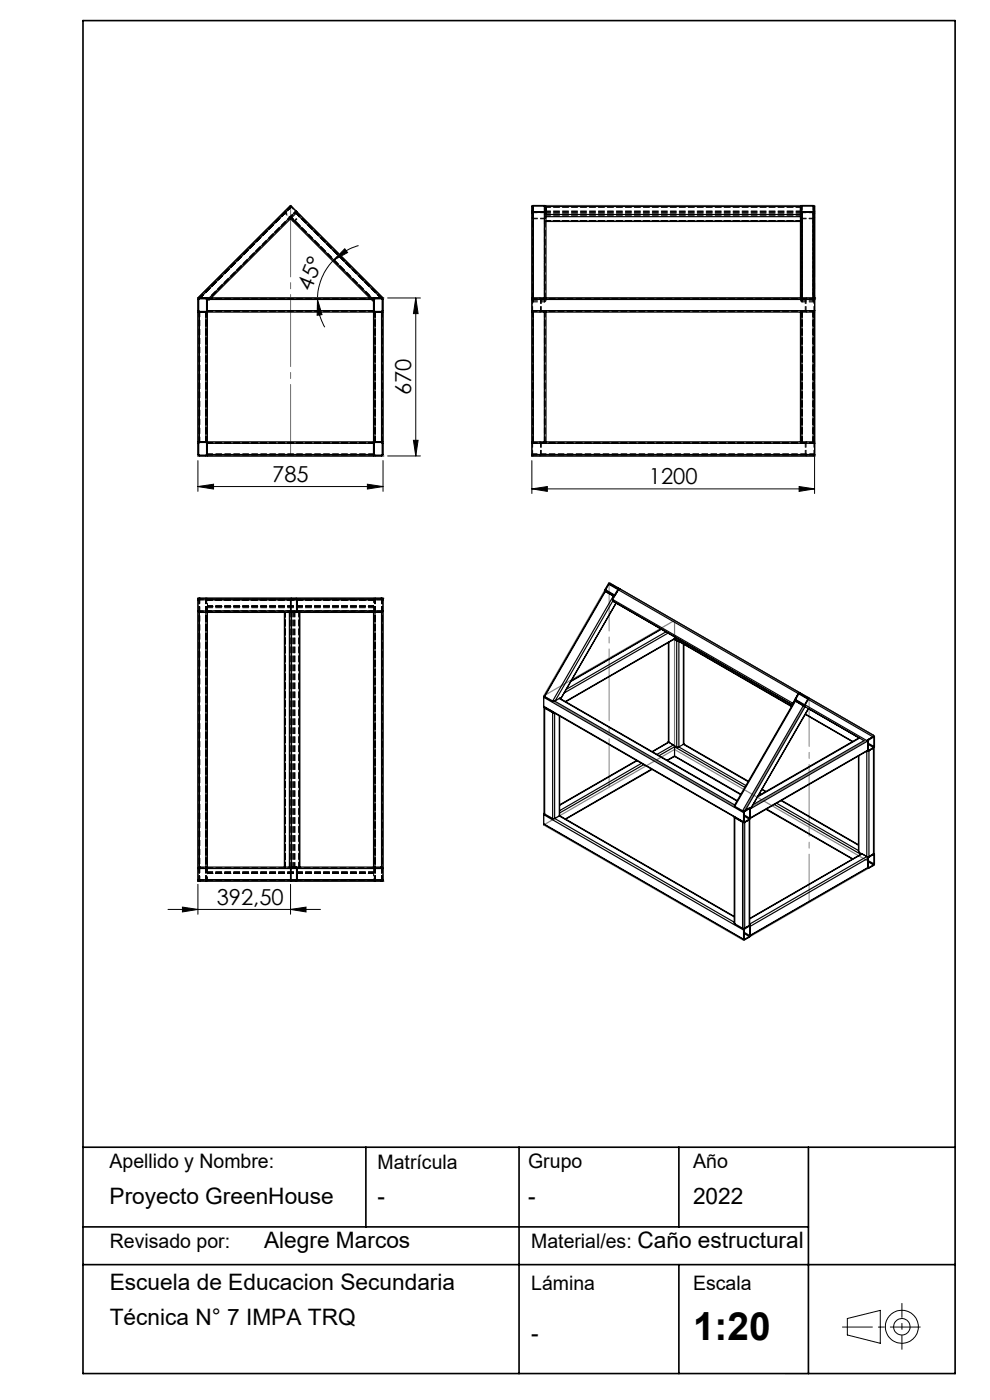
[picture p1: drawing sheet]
<svg xmlns="http://www.w3.org/2000/svg" width="210mm" height="297mm" viewBox="0 0 210 297" stroke-linecap="round" stroke-linejoin="round" font-family="sans-serif">
<g fill="none" stroke="#000" stroke-width=".21">
<path d="M70.8 55.2a11.7 11.7 0 0 0-3.5 8.3M73.1 52.8l.6 .8-2.9 1.6zM76.1 52.1a12.2 12.2 0 0 0-5.3 3.1M172.8 44.6v60.1M67.3 63.5l1 3.2-1 .2zM67.3 63.5a11.6 11.6 0 0 0 1.6 5.9M82.2 63.2h7M88.2 63.2l.5 3.3h-1zM88.2 63.2v33.5M42 97.7v6.5M81.2 97.7v6.5M82.2 96.7h7"/>
<path d="M87.7 93.4h1l-.5 3.3zM112.8 97.7v7M42 103.2l3.3-.5v1zM42 103.2h39.2M77.9 102.7l3.3 .5-3.3 .5zM112.8 103.7l3.3-.5v1zM112.8 103.7h60M169.5 103.2l3.3 .5-3.3 .5zM35.6 192.9h32.4M38.7 192.4l3.3 .5-3.3 .6zM42 187.6v6.4M61.6 192.9l3.3-.5v1.1z"/>
<path d="M61.6 187.6v6.4M179.7 279.7l7-1.7v7l-7-1.8zM166.5 291.4h5"/>
<circle cx="191.3" cy="281.5" r="1.74"/>
<circle cx="191.3" cy="281.5" r="3.5"/>
</g>
<path d="M178.4 281.5h17.1" fill="none" stroke="#000" stroke-width=".21" stroke-dasharray="6.3 1.3 1.3 1.3" stroke-dashoffset="-.3"/>
<path d="M191.3 276.5v9.7" fill="none" stroke="#000" stroke-width=".21" stroke-dasharray="6.3 1.3 1.3 1.3" stroke-dashoffset="3.4"/>
<path d="M17.6 4.4h185v287h-185zM17.6 243.4h185M77.6 243.4v16.9M110.1 243.4v48M144 243.4v16.9M171.5 243.4v48M17.6 260.3h153.9M17.6 268.3h185M144 268.3v23.1" fill="none" stroke="#000" stroke-width=".35"/>
<g fill="none" stroke="#808080" stroke-width=".25">
<path d="M61.6 43.6h.1M61.6 43.6l19.6 19.6M61.6 43.6l-19.6 19.6M42 63.2h.1M42 63.2h39.2M42 63.2v33.5M81.2 63.2h.1M81.2 63.2v33.5M112.8 63.2h.1M112.8 63.2h60M172.8 63.2h.1M42 96.7h.1"/>
<path d="M42 96.7h39.2M81.2 96.7h.1M112.8 96.7h.1M112.8 96.7v-53.1h60v53.1M112.8 96.7h60M172.8 96.7h.1M42 126.9h.1M42 126.9v60M42 126.9h39.2M61.6 126.9v60M81.2 126.9h.1M81.2 126.9v60"/>
<path d="M115.3 147.6l27.8-16v27.4M115.3 147.6v27.4M115.3 147.6l13.9-24 56.3 32.5M115.3 147.6l42.4 24.6M143.1 159l42.4 24.5M143.1 159l-27.8 16M171.6 148.1l-13.9 24.1M185.5 156.1l-27.8 16.1M185.5 156.1v27.4M115.3 175l42.4 24.5M157.7 172.2v27.3M42 186.9h.1"/>
<path d="M42 186.9h39.2M81.2 186.9h.1M185.5 183.5l-27.8 16"/>
</g>
<path d="M61.6 96.7v-53.1M112.8 96.7v-53.1M172.8 96.7v-53.1" fill="none" stroke="#808080" stroke-width=".21" stroke-dasharray="15.2 1.3 1.3 1.3" stroke-dashoffset=".1"/>
<path d="M61.6 126.9h.1M61.6 186.9h.1" fill="none" stroke="#808080" stroke-width=".21" stroke-dasharray="15.2 1.3 1.3 1.3"/>
<path d="M129.2 167v-43.4M171.6 191.5v-43.4" fill="none" stroke="#808080" stroke-width=".21" stroke-dasharray="15.2 1.3 1.3 1.3" stroke-dashoffset="5"/>
<g fill="#000">
<path d="M73.1 52.8l.6 .8-2.9 1.6zM67.3 63.5l1 3.2-1 .2z"/>
<path d="M88.2 63.2l.5 3.3h-1zM87.7 93.4h1l-.5 3.3z"/>
<path d="M77.9 102.7l3.3 .5-3.3 .5zM42 103.2l3.3-.5v1zM169.5 103.2l3.3 .5-3.3 .5zM112.8 103.7l3.3-.5v1z"/>
<path d="M38.7 192.4l3.3 .5-3.3 .6zM61.6 192.9l3.3-.5v1.1z"/>
</g>
<g fill="none" stroke="#000" stroke-width=".25">
<path d="M61.8 43.8l-.2-.2-19.6 19.6h.3M61.8 46.2l-.2 .2M61.8 43.8l-19.4 19.4M61.8 43.8l1 1M61.8 46.2l17.4 17.4M62.8 44.8l.2 .2M62.8 44.8l-18.8 18.8M62.8 45.3l-1 .9M62.8 45.3l18 17.9M63 45l-.2 .3M63 45l18.2 18.2h-.3M112.8 44.8l.3 .2"/>
<path d="M113.1 43.7l-.1 .1v1l.1 .1M113.1 45l-.3 .3M113.1 45h2.4M113.1 44.9h2.4M113.1 43.7h2.4M113.1 43.7v1.2M113.1 45v18.2M115.5 43.7l.1 .1v1l-.1 .1M115.5 45l.3 .3M115.5 43.7v1.2M115.5 45v18.2M115.8 45.5v.5"/>
<path d="M115.8 43.8h54M115.8 43.8l-.3-.2h-2.4l-.3 .1v19.5M115.8 44.8l-.3 .2M115.8 47h54M115.8 45.5h54M115.8 46h54M115.8 46.9h54M115.8 43.8v1.7M115.8 46v17.2M169.8 45.5v.5M169.8 43.8l.3-.2h2.4l.3 .1v19.5M169.8 44.8l.3 .2"/>
<path d="M169.8 43.8v1.7M169.8 46v17.2M170.1 45l-.3 .3M170.1 43.7l-.1 .1v1l.1 .1M170.1 45h2.4M170.1 44.9h2.4M170.1 43.7h2.4M170.1 43.7v1.2M170.1 45v18.2M172.5 45l.3 .3M172.5 43.7l.1 .1v1l-.1 .1M172.5 43.7v1.2"/>
<path d="M172.5 45v18.2M172.8 44.8l-.3 .2M42.2 63.4l1.6 .1v2.5h-1.6zM42.3 66.2h-.3v27.5h.3M42.3 63.2l-.3 .3v2.5l.3 .2M42.3 63.2h1.7v2.7M42.3 66.2v27.5M42.3 66.2h1.4M43.7 66.2h.3M43.7 63.2l.3 .3h35.2l.4-.3M43.7 66.2v27.5M44 65.9v.3"/>
<path d="M44 65.9l-.3 .3M44 66.2v27.5M44 66.2h35.2M44 65.9h35.2M44.8 63.2l16.8-16.8 16.8 16.8zM79.2 65.9v.3M79.2 66.2h.4M79.2 65.9l.4 .3M79.2 66.2v27.5M79.4 63.5h1.7l-.1 2.5h-1.6zM79.6 66.2h1.3M79.6 66.2v27.5"/>
<path d="M80.9 66.2h.3v27.5h-.3M80.9 63.2l.3 .3v2.5l-.3 .2M80.9 63.2h-1.7v2.7M80.9 66.2v27.5M112.8 63.2h.3M112.8 66.2h.3M112.8 63.2v.3M112.8 63.2h.1M112.8 65.9v.3M112.8 65.9h60M112.8 63.5h60M112.8 63.5v2.4"/>
<path d="M112.8 66.2v27.5M113.1 63.2h2.4M113.1 66.2h2.4M113.1 66.2v27.5M115.5 63.2h54.3M115.5 66.2h.3M115.5 66.2v27.5M115.8 66.2h54M115.8 66.2v27.5M169.8 66.2h.3M169.8 66.2v27.5M169.8 63.2h.3"/>
<path d="M170.1 63.2h2.4M170.1 66.2h2.4M170.1 66.2v27.5M172.5 63.2h.3M172.5 66.2h.3M172.5 66.2v27.5M172.8 63.2v.3M172.8 63.2h.1M172.8 65.9v.3M172.8 63.5v2.4M172.8 66.2v27.5M42.2 93.9h1.6l-.1 2.7-1.5-.1z"/>
<path d="M42.3 93.7l-.3 .3v2.5l.3 .2h1.4l.3-.3M42.3 93.7h1.4M43.7 93.7h.3M43.7 93.7l.3 .3M44 96.4v.3h35.2v-.3M44 93.7v.3M44 94v2.4M44 93.7h35.2M44 96.4h35.2M44 94h35.2M79.2 93.7h.4M79.2 93.7v.3"/>
<path d="M79.2 94v2.4M79.4 93.9h1.7l-.1 2.7-1.6-.1zM79.6 93.7l-.4 .3M79.6 93.7h1.3M80.9 93.7l.3 .3v2.5l-.2 .2h-1.5l-.3-.3M112.8 93.7h.3M112.8 96.4v.3h60v-.3M112.8 93.7v.3M112.8 96.4h60M112.8 94h60M112.8 94v2.4M113.1 93.7h2.4"/>
<path d="M115.5 93.7h.3M115.8 93.7h54M169.8 93.7h.3M170.1 93.7h2.4M172.5 93.7h.3M172.8 93.7v.3M172.8 94v2.4M42.3 126.9h-.3v60h.3M42.3 126.9v.1M42.3 129.9v54M42.3 126.9h38.6M42.4 126.9l-.4 .3h19.6"/>
<path d="M43.7 129.9v54M44 129.9v54M60.3 129.9h.1M60.3 129.9v54M60.4 129.9h1M60.4 129.9v54M61.4 129.9h.4M61.4 129.9v54M61.6 129.6l.1 .3h.1M61.6 129.6h-19.6l.3 .3h18M61.6 127.2v2.4M61.7 127.2l.1-.1h1l.1 .1"/>
<path d="M61.7 129.6l.1 .2h1l.1-.2M61.7 127.2v2.4M61.7 127.2h1.2M61.7 129.6h1.2M61.8 126.9l-.2 .3M61.8 129.9v54M61.8 129.9h1.7M62.8 126.9l.2 .3M62.9 127.2v2.4M63 129.6h18.2l-.3 .3h-17.3M63 129.6l-.2 .3M63 127.2v2.4"/>
<path d="M63.5 129.9h.1M63.5 129.9v54M63.6 129.9v54M79.2 129.9v54M79.6 129.9v54M80.8 126.9l.4 .3h-18.2M80.9 126.9h.3v60h-.3M80.9 126.9v.1M80.9 129.9v54M128.4 125.5l-.1-.1-12.8 22.2v.2M128.4 125.5l1.7 .9M128.4 125.5l-12.9 22.3"/>
<path d="M128.5 125.1v.2l1.7 1 .2-.1M128.5 125.1l1.9 1.1M129.2 124l.1-.1 1.7 .9 .1 .3M129.2 124l-.7 1.1M129.2 124l1.9 1.1M130 127.2v.3M130 127.5l.7 .4-11.7 20.4M130 127.2l38.2 22M130 127.5l38.1 22M130 127.5l-12.2 21.2M130.1 126.4l.2 .2M130.1 126.4l-12.9 22.3"/>
<path d="M131.1 125.1l-.7 1.1M131.1 124.7l.1 .4M131.1 124.7l-1.9-1-.9 1.4 .1 .4M131.1 124.7l.4 .2M131.2 125.1l-.7 1.2-.4 .1M131.2 125.1l38.1 22M131.2 125.1l-1.2 2.1M131.5 124.9l-.3 .2M131.5 124.9l38.2 22.1M140.2 133.5l-19 10.9M140.3 133.5l-19.2 11.1M141.3 134.1l-21.1 12.1"/>
<path d="M141.7 134.3l-22 12.7M141.8 136.3l.1 21.2M141.9 136.2v21.3M142.9 135.6l.6 .4M143.1 135.5l-23.1 13.4M143.1 135.1v.4M143.1 135.5l-23.2 13.3M143.1 135.5l24.9 14.3M143.2 135.6h.1M143.5 136h.4M143.5 136v22.5M143.8 136l-.7-.4 24.8 14.3"/>
<path d="M144 136.1v22.4M145 136.7v21.2M145.1 136.7l-.1 21.2M115.3 149.8l.1 .2 42.4 24.5M115.3 147.9l42.4 24.5M115.3 149.8l42.4 24.5M115.3 147.9v1.9M115.5 150v.2M115.5 150.1v22.6M115.5 147.5l-.2 .4M115.5 147.8l1.7 .9M115.5 150.2l1.7 1"/>
<path d="M115.5 150.2v22.5M115.6 150.1v.1M115.6 150.2l1.8 1M116.6 150.7h.1M116.8 150.8h.1M117.2 151.2h.3M117.2 151.2v22.4M117.7 151.3v22.3M117.7 148.7l38.2 22.1M117.8 148.7h-.6M118.6 151.9v21.2M118.6 148.2l37.7 21.7"/>
<path d="M118.7 151.9l-.1 21.2M118.7 148.1l37.7 21.8M118.7 148.1h.1M118.9 148.2v-.1l-1.1 .6M141.7 157.5h.2M141.7 157.5l-3.4 2M141.8 157.3l-.1 .2M141.9 157.5l1.6 1M141.9 157.5l-3.5 2M143.1 158.4l-.3-.4-3.5 2.1M143.1 158.4v2M143.1 158.4l14.9 8.6"/>
<path d="M143.1 158.4l-3.3 1.9M143.5 158.5h.5M144 158.5l14.2 8.1M145 157.9l-1 .6M145 157.9l13.7 7.9M145 157.8l13.8 7.9M168.2 149.2l-.1 .3M168.2 149.3v.1M168.2 149.3h.1M168.6 148.6l-.4 .7M168.7 148.7h-.1l-12.8 22.1 .1 .3M168.7 148.7l1.7 1"/>
<path d="M168.7 148.7l-12.8 22.4M168.8 148.4v.2l1.7 1 .2-.1M168.8 148.4l1.9 1.1M169.3 147.1l-.7 1.3 .1 .3M169.3 147.1l-1.1 2.1M169.4 147.2l.3-.1 1.6 1v.2M169.4 147.2l-.6 1.2M169.4 147.2l1.9 1.1M169.7 147l-.4 .1M169.7 147h.1M169.7 147l1.7 1M170.4 149.7l.4 .2"/>
<path d="M170.4 149.7l-12.9 22.3M170.8 149.5l-.4 .2M170.8 149.9l-12.7 22M170.8 149.9l.6 .4M170.8 149.5l13.3 7.7M170.8 151.5l10 5.8M170.9 151.5l10 5.8M171.3 148.3l-.6 1.2M171.4 148l.1 .1-.1 .3M171.4 148l13.9 8-.1 .3M171.4 150.3l.1 .1M171.4 148.4l13.8 7.9"/>
<path d="M171.4 150.3l-12.2 21.3M171.4 148.4l-.6 1.1M171.5 150.4l10.7 6.1-21.4 12.4M171.5 150.4l-12 20.8M171.5 150.4l11.8 6.7-23.6 13.6M182.3 156.6l-21.6 12.4M183.9 159.3v22.4M184.1 159.1l-25 14.5M184.1 159.1l.2 .1M184.1 159.2v.1M184.1 159.1l-24.9 14.4M184.2 159.1h.1"/>
<path d="M184.2 157.7l1.2 .7M184.2 157.9l1.1 .7M184.3 159.2l-.3 .1M184.3 159.2v22.5M185.2 156.3l-1.1 .6v2.2M185.2 156.2h.1M185.3 156.2l-1 .6-.2 .4-24.9 14.4M185.3 156.2l.2 .1v2.1l-.2 .3M185.3 156.4l-1.1 .7v2M185.3 156.4l.1 .1M185.3 158.7l-1 .5M185.3 158.6l-1 .5"/>
<path d="M185.3 158.7v22.4M185.3 156.2h.1M185.3 158.6v22.5M185.4 158.4l-.1 .2M185.4 156.5v1.9M115.3 174.8l42.5 24.6M115.3 172.8v2M115.3 172.8l42.4 24.5M115.3 174.8l42.4 24.4M115.5 172.5l-.2 .3M115.5 172.7l1.7 .9M117.2 173.6h.5"/>
<path d="M117.7 173.6l38.1 22M118.6 173.1l-.9 .5M118.6 173.1l37.2 21.4M118.7 173l37.1 21.4M135 161.3l-16.3 9.4M135.1 161.4l-16.4 9.4M136.1 161.9l-17.4 10.1M136.6 162.2l-17.9 10.3M138.2 163.2l-18.3 10.5M138.3 163.2l-18.3 10.6M143.1 160.4l14 8.2M143.1 160.4l-1.5 .9"/>
<path d="M143.1 160.4l14.1 8.1M143.1 160.4l-1.6 .9M155.8 173.4l.1 22.6M155.8 173.3l.1 .2M155.9 171.1l1.6 .9M155.9 173.5l1.6 .9M155.9 173.5v22.5M155.9 173.4h.1M156 173.4l1.7 1M156 173.4h.1M156.9 174h.1M157.2 174.1h.1"/>
<path d="M157.5 174.4h.5M157.5 174.4v22.5M157.7 174.3l.3 .1M157.7 172.4v1.9M157.9 174.3h.1M157.9 172.9l1.1 .7M157.9 173.1l1 .7M158 172l-.3 .4M158 172h.1M158 174.4v22.5M158.1 171.9l-.6 .1M158.1 171.9l1.1-.6v2.2"/>
<path d="M158.9 171.6l.1 .1M158.9 171.6l-1 .7v2M158.9 173.9l-.9 .5M158.9 173.9v22.5M158.9 173.8l-.9 .5M159 173.8l-.1 22.6M159 173.6l-.1 .2M159 171.4h.1M159 171.7v1.9M159.1 171.3l.1 .3M159.2 171.6l-.3-.2-.9 .6M159.2 173.5l-.3 .4"/>
<path d="M160.9 168.7l.1 .1M161.1 168.3l.4 .2M161.6 167.5l.8 .5M161.6 167.4l.9 .5M162.5 171.7l18.3 10.5M162.6 171.6l18.3 10.6M164.3 170.7l18.3 10.5M164.7 170.4l17.4 10M165.7 169.9l16.4 9.4M165.8 169.8l16.3 9.4M182.1 160.4l.1 20.4M182.2 160.3v20.5"/>
<path d="M42.3 186.9h.1M42.3 186.9h38.6M60.3 183.9h.1M60.3 183.9h-17.9l-.4 .4h19.6M60.4 183.9h1M61.4 183.9h.4M61.6 186.6l.2 .3M61.6 186.6h-19.6l.1 .2 .3 .1M61.6 184.3v2.3M61.7 184.3l.1-.2h1.1v.2M61.7 186.6l.1 .2h1l.1-.2M61.7 184.3h1.2"/>
<path d="M61.7 184.3v2.3M61.7 186.6h1.2M61.8 183.9l-.2 .4M61.8 183.9h1.7M62.8 183.9l.2 .4M62.9 184.3v2.3M63 186.6l-.2 .3M63 186.6h18.2l-.2 .3h-.2M63 184.3v2.3M63.5 183.9h.1M63.6 183.9h17.3l.3 .4h-18.2M80.9 186.9h.1"/>
<path d="M155.9 196l1.6 .9M157.5 196.9h.5M157.7 197.3v1.9M157.9 199.2h.1M157.9 197.8l1.1 .7M157.9 198l1 .7M158 196.9l-.3 .4M158.9 196.4l.3 .1M158.9 196.5l.1 .1M158.9 196.5l-1 .7v2M158.9 196.4l-.9 .5M158.9 198.7l-.9 .5"/>
<path d="M159 196.3l.1 .1M159 196.2l.2 .3M159 198.5l-.1 .2M159 196.6v1.9M159.2 198.4l-.3 .4-1 .6-.2-.2M159.2 196.5v1.9M182.2 180.8l1.7 .9M182.9 181.1l-23.9 13.7M182.9 181.1l1 .6M182.9 181.1l-23.9 13.8M183.9 181.7h.4M183.9 181.7l.2 .4"/>
<path d="M183.9 181.7l-24.9 14.3M184.1 184l-25 14.5M184.1 184.1v.1M184.1 182.1v1.9M184.1 182.1l-24.9 14.4M184.1 184l-24.9 14.4M184.2 184h.1M184.2 182.6l1.2 .7M184.2 182.8l1.1 .7M184.3 181.7l-.2 .4M185.3 181.1l.2 .1v2.1l-.2 .3-1 .5-.2-.1M185.3 181.3l.1 .1"/>
<path d="M185.3 181.3l-1.1 .7v2M185.3 181.1l-1 .6M185.3 183.5l-1 .5M185.3 181.1h.1M185.4 183.3l-.1 .2M185.4 181.4v1.9"/>
</g>
<path d="M62.5 46.8l.9-1M62.6 46.9l.9-1M62.8 44.8l-18.8 18.8M113.1 44.9v18.9M115.5 44.9v18.9M170.1 44.9v18.9M172.5 44.9v18.9M79.3 63.6l-17.4-17.4M44 128.6v-1.4M79.3 127.2v1.4M44 186.6v-1.4M79.3 185.2v1.4" fill="none" stroke="#000" stroke-width=".21" stroke-dasharray="1.3 .6" stroke-dashoffset=".7"/>
<g fill="none" stroke="#000" stroke-width=".21" stroke-dasharray="1.3 .6">
<path d="M60.4 44.8v.4M60.6 44.9v.2M61.7 43.9h-.2M61.9 43.8h-.5M62.1 46.9h.5M62.2 46.8h.3M63.4 45.8v-.2M63.5 45.9v-.4M113 44.8v.4M113 45.2l.1-.1M113.1 46.4l-.3-.2M113.1 46.3l-.1-.1"/>
<path d="M113.1 44.9v18.3M115.5 45.1l.2 .1M115.5 44.9v18.3M115.7 44.8v.4M115.7 46.2l-.2 .1M115.8 46.2l-.3 .2M170 45.2l.1-.1M170 44.8v.4M170.1 46.4l-.3-.2M170.1 46.3l-.1-.1M170.1 44.9v18.3M172.5 45.1l.2 .1"/>
<path d="M172.5 44.9v18.3M172.7 46.2l-.2 .1M172.7 44.8v.4M172.8 46.2l-.3 .2M112.8 63.6l.1 .3 .2 .1M112.8 65.9l.3 .3M113 63.6l.1 .2M113 63.2v.4M113 65.9l.1 .1M113.1 63.2l-.3 .3M113.1 63.4l-.1 .1M114.5 66l.2-.1"/>
<path d="M114.5 66.2l.3-.3M114.7 63.5l-.2-.1M114.8 63.5l-.3-.3M115.5 63.8l.2-.2M115.5 64l.2-.1 .1-.3M115.7 63.6v-.4M115.8 63.6v-.4M169.8 63.6l.1 .3 .2 .1M169.8 63.2v.4M170 63.6l.1 .2M170 63.2v.4M170.8 65.9l.3 .3"/>
<path d="M171 65.9l.1 .1M171.1 63.2l-.3 .3M171.1 63.4l-.1 .1M172.5 66l.2-.1M172.5 66.2l.3-.3M172.5 63.8l.2-.2M172.5 64l.2-.1 .1-.3M172.7 63.5l-.2-.1M172.7 63.6v-.4M172.8 63.5l-.3-.3M112.8 96.4l.3 .3M113 96.4l.1 .1"/>
<path d="M113.1 93.7l-.3 .3M113.1 93.9l-.1 .1M114.5 96.5l.2-.1M114.5 96.7l.3-.3M114.7 94l-.2-.1M114.8 94l-.3-.3M170.8 96.4l.3 .3M171 96.4l.1 .1M171.1 93.7l-.3 .3M171.1 93.9l-.1 .1M172.5 96.7l.3-.3M172.5 96.5l.2-.1"/>
<path d="M172.7 94l-.2-.1M172.8 94l-.3-.3M42 129.6l.3 .3M42.2 129.6l.1 .2M42.2 127.2l.3-.1M42.3 129.9h.2M42.3 126.9l-.3 .3M42.3 129.8h.2M42.3 127.1l-.1 .1M42.5 129.8l-.3-.2M42.5 127.1h-.2M43.7 129.9l.3-.3"/>
<path d="M43.7 129.8l.1-.2M43.8 127.2l-.1-.1M44 127.2v-.1M44 128.9v-.3M44 127.1v-.2M44 129.9v-.1M44 127.2l-.3-.3M79.3 127.1v.1M79.3 128.6v.3M79.3 129.8v.1M79.3 126.9v.2M79.3 127.2l.3-.3"/>
<path d="M79.4 127.2l.2-.1M79.6 129.9l-.3-.3M79.6 129.8l-.2-.2M80.8 127.1l.2 .1M80.8 127.1h.1M80.9 129.9h-.1M80.9 126.9l.4 .3M80.9 129.8h-.1M80.9 127.1l.2 .1M81 129.6l-.2 .2M81.1 129.6l-.2 .2M81.3 129.6l-.4 .3"/>
<path d="M42 186.6l.3 .3M42.2 186.6l.1 .2M42.2 184.2l.3-.1M42.3 183.9l-.3 .3M42.3 186.8h.2M42.3 184.1l-.1 .1M42.5 186.8l-.3-.2M42.5 183.9h-.2M42.5 184.1h-.2M43.7 186.9l.3-.3M43.7 186.8l.1-.2M43.8 184.2l-.1-.1"/>
<path d="M44 184.1v-.2M44 186.9v-.1M44 184.2l-.3-.3M44 186.8v-.2M44 185.2v-.3M79.3 186.8v.1M79.3 183.9v.2M79.3 184.9v.3M79.3 186.6l.3 .3M79.4 186.6l.2 .2M79.6 183.9l-.3 .3M79.6 184.1l-.2 .1"/>
<path d="M80.8 184.1l.2 .1M80.8 186.8h.1M80.9 186.9l.4-.3M80.9 183.9h-.1M80.9 186.8l.2-.2M80.9 184.1h-.1M81 186.6l-.2 .2M81.1 184.2l-.2-.1M81.3 184.2l-.4-.3"/>
</g>
<path d="M60.6 45.1l1.1 1.2M61.6 46.4l-1.2-1.2M62.9 45.1l-1.2-1.2" fill="none" stroke="#000" stroke-width=".21" stroke-dasharray="1.3 .6" stroke-dashoffset=".8"/>
<g fill="none" stroke="#000" stroke-width=".21" stroke-dasharray="1.3 .6" stroke-dashoffset=".2">
<path d="M61.7 43.7l-19.5 19.5M42.2 66.2v27.5M42.3 66.2v27.5M43.7 66.2v27.5M43.8 66.2v27.5M44 65.9h35.3M44 63.5h35.3M79.3 66h-35.3M79.3 65.9h-35.3M79.3 63.4h-35.3M79.3 63.5h-35.3M81 63.2l-18.1-18.1"/>
<path d="M112.8 65.9h60M112.8 63.5h60M113 63.2v-18M113.1 66.2v27.5M113.1 63.2v-18.1M115.5 66.2v27.5M115.5 63.2v-18.1M115.7 63.2v-18M170 63.2v-18M170.1 63.2v-18.1M172.5 63.2v-18.1M172.7 63.2v-18"/>
<path d="M172.8 65.9h-60M172.8 66h-60M172.8 63.4h-60M172.8 63.5h-60M42.3 93.7v-27.5M43.7 93.7v-27.5M44 94h35.3M44 93.9h35.3M44 96.5h35.3M44 96.4h35.3M79.3 96.4h-35.3M79.3 94h-35.3"/>
<path d="M79.4 93.7v-27.5M79.6 93.7v-27.5M80.9 93.7v-27.5M81.1 93.7v-27.5M112.8 96.4h60M112.8 96.5h60M112.8 93.9h60M112.8 94h60M113 93.7v-27.5M113.1 93.7v-27.5M115.5 93.7v-27.5M115.7 93.7v-27.5"/>
<path d="M170 93.7v-27.5M170.1 93.7v-27.5M172.5 93.7v-27.5M172.7 93.7v-27.5M172.8 94h-60M172.8 96.4h-60M42.3 126.9v60M43.7 126.9v60M44 127.2h35.3M44 128.6h35.3M44 128.9h35.3M44 128.8h35.3"/>
<path d="M79.3 127.2h-35.3M79.3 128.6h-35.3M79.4 126.9v60M79.6 126.9v60M80.8 127.1h-18M80.8 129.8h-18M80.9 126.9v60M81 127.2h-18.1M81 129.6h-18.1M81.1 126.9v60M42.2 186.9v-60M42.3 186.9v-60"/>
<path d="M43.7 186.9v-60M43.8 186.9v-60M44 185.2h35.3M44 186.6h35.3M79.3 186.6h-35.3M79.3 185.2h-35.3M79.3 184.9h-35.3M79.3 185.1h-35.3M79.6 186.9v-60M80.8 184.1h-18M80.8 186.8h-18M80.9 186.9v-60"/>
<path d="M81 184.2h-18.1M81 186.6h-18.1"/>
</g>
<path d="M62.9 44.9l-18.9 18.9M113.1 45v19M115.5 45v19M170.1 45v19M172.5 45v19M44.8 63.2l-.8 .8M79.3 64l-.9-.8M79.3 63.8l-17.6-17.5M63 127.2h-19M63 129.6h-19M63 184.2h-19M63 186.6h-19" fill="none" stroke="#000" stroke-width=".21" stroke-dasharray="1.3 .6" stroke-dashoffset=".6"/>
<g fill="none" stroke="#000" stroke-width=".21" stroke-dasharray="1.3 .6" stroke-dashoffset=".3">
<path d="M61.9 43.8l-19.4 19.4M113.1 43.6v19.6M115.5 43.6v19.6M115.8 45.8h54M115.8 45.6h54M115.8 46.9h54M115.8 46.8h54M115.8 45.1h54M115.8 43.8h54M115.8 43.9h54M115.8 44.9h54M115.8 44.8h54"/>
<path d="M115.8 45.2h54M169.8 43.9h-54M170.1 43.6v19.6M172.5 43.6v19.6M80.8 63.2l-18-18M60.5 129.9v54M61.7 127.2h-17.7M61.7 129.6h-17.7M60.4 183.9v-54M60.6 183.9v-54M61.5 183.9v-54M61.7 183.9v-54"/>
<path d="M61.7 184.2h-17.7M61.7 186.6h-17.7M62.1 183.9v-54M62.2 183.9v-54M62.5 183.9v-54M62.6 183.9v-54M63.4 183.9v-54M63.5 183.9v-54"/>
</g>
<g fill="none" stroke="#000" stroke-width=".21" stroke-dasharray="1.3 .6" stroke-dashoffset=".4">
<path d="M113.1 45.1h2.4M115.5 46.3h-2.4M115.5 46.4h-2.4M170.1 45.1h2.4M172.5 46.3h-2.4M172.5 46.4h-2.4M44.8 63.2h-.8M79.3 63.2h-.9M113 63.5v2.4M113.1 63.8h2.4M113.1 64h2.4M113.1 64v-17.6"/>
<path d="M114.7 65.9v-2.4M114.8 65.9v-2.4M115.5 64v-17.6M170.1 63.8h2.4M170.1 64h2.4M170.1 64v-17.6M170.8 63.5v2.4M171 63.5v2.4M172.5 64v-17.6M172.7 65.9v-2.4M113 94v2.4M114.7 96.4v-2.4"/>
<path d="M114.8 96.4v-2.4M170.8 94v2.4M171 94v2.4M172.7 96.4v-2.4M42.2 129.6v-2.4M44 129.8v-.9M61.6 127.2v2.4M61.7 127.2h-19.5M61.7 129.6h-19.5M79.3 127.2h-17.7M79.3 129.6h-17.7M79.3 128.9v.9"/>
<path d="M81 127.2v2.4M42.2 186.6v-2.4M44 184.9v-.8M61.7 184.2h-19.5M61.7 186.6h-19.5M79.3 184.2h-17.7M79.3 186.6h-17.7M79.3 184.1v.8M81 184.2v2.4"/>
</g>
<path d="M113.1 63.8v-17.5M115.5 63.8v-17.5M170.1 63.8v-17.5M172.5 63.8v-17.5M61.9 127.1h-19.4M61.9 129.8h-19.4M79.3 127.2h-17.6M79.3 129.6h-17.6M61.9 184.1h-19.4M61.9 186.8h-19.4M79.3 184.2h-17.6M79.3 186.6h-17.6" fill="none" stroke="#000" stroke-width=".21" stroke-dasharray="1.3 .6" stroke-dashoffset=".5"/>
<path d="M42.3 129.9v-3M43.7 129.9v-3M79.6 126.9v3M80.9 126.9v3M42.3 186.9v-3M43.7 186.9v-3M79.6 183.9v3M80.9 183.9v3" fill="none" stroke="#000" stroke-width=".21" stroke-dasharray="1.3 .6" stroke-dashoffset=".1"/>
<text font-size="8.2" x="147" y="284.4">1:20</text>
<g font-size="4.8">
<text x="23.2" y="255.5">Proyecto GreenHouse</text>
<text x="80.1" y="255.5">-</text>
<text x="112" y="255.5">-</text>
<text x="147" y="255.5">2022</text>
<text x="56" y="264.6">Alegre Marcos</text>
<text x="23.3" y="273.6">Escuela de Educacion Secundaria</text>
<text x="23.3" y="281.1">Técnica N° 7 IMPA TRQ</text>
<text x="112.7" y="284.4">-</text>
</g>
<g font-size="4.7">
<text x="66" y="61.9" transform="rotate(-67 66 61.9)">45°</text>
<text x="87.2" y="83.8" transform="rotate(-90 87.2 83.8)">670</text>
<text x="57.8" y="102.2">785</text>
<text x="137.6" y="102.7">1200</text>
<text x="46" y="191.9">392,50</text>
</g>
<g font-size="4.2">
<text x="23.2" y="247.8">Apellido y Nombre:</text>
<text x="80.1" y="248">Matrícula</text>
<text x="112" y="247.8">Grupo</text>
<text x="147" y="247.8">Año</text>
<text x="23.3" y="264.8">Revisado por:</text>
<text x="112.7" y="264.8">Material/es: Caño estructural</text>
<text x="112.7" y="273.7">Lámina</text>
<text x="147" y="273.7">Escala</text>
</g>
</svg>
